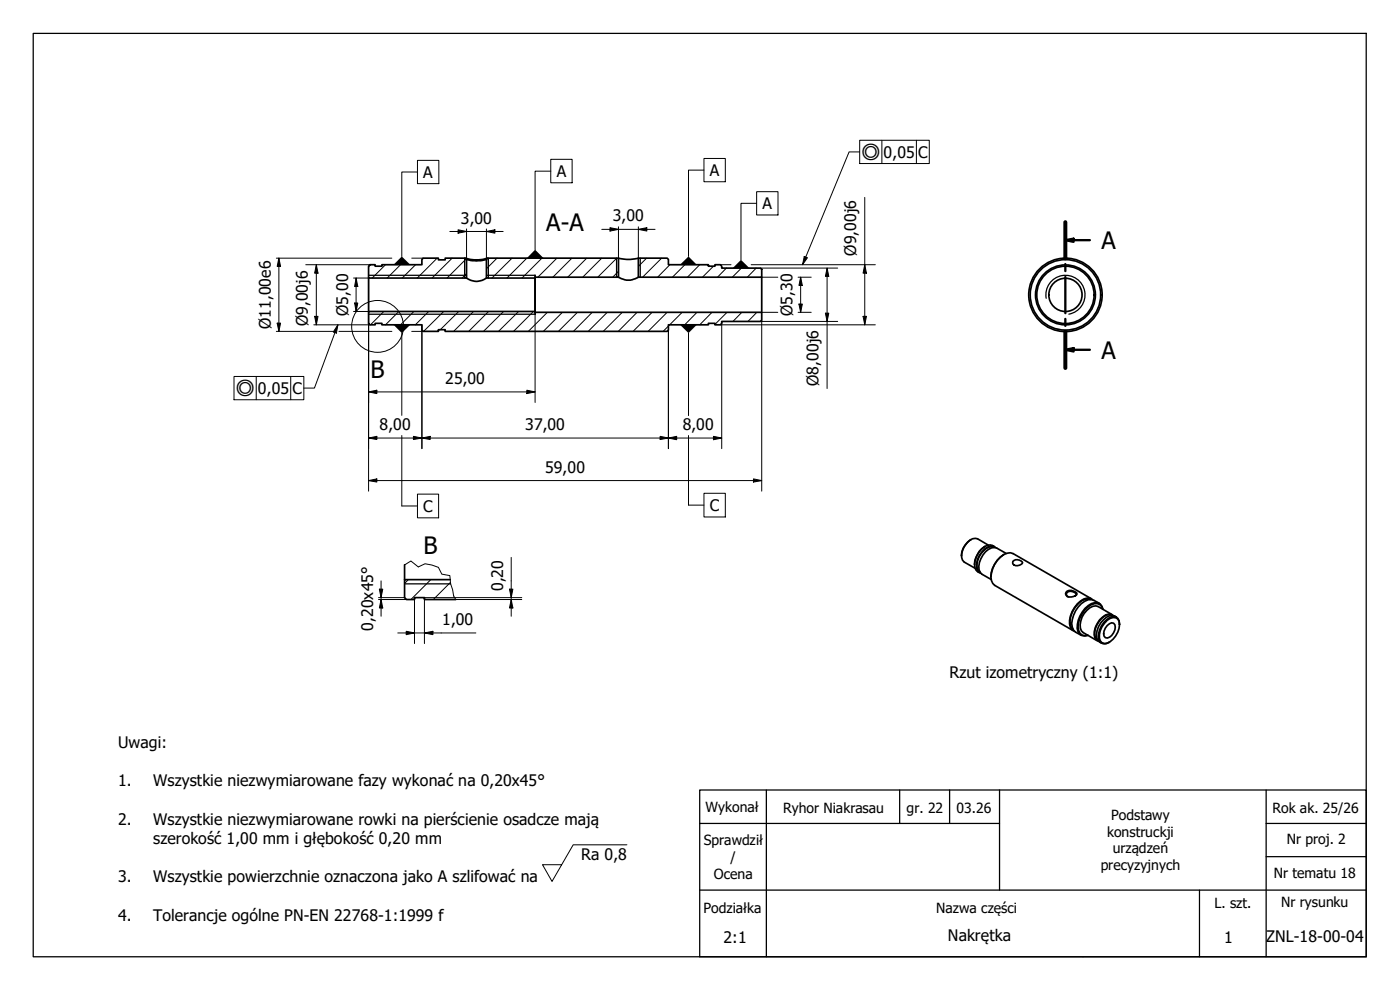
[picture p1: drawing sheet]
<svg xmlns="http://www.w3.org/2000/svg" width="420mm" height="297mm" viewBox="0 0 420 297" stroke-linecap="round" stroke-linejoin="round" font-family="sans-serif">
<!-- layer: Hatch (ISO) -->
<g fill="none" stroke="#000" stroke-width=".3">
<path d="M111.3 79.4l-.7 .7M115.7 79.4l-4 4M120.2 79.4l-4 4M124.7 79.4l-4 4M131.2 77.5l-6 5.9M135.7 77.5l-6 5.9M139.9 77.7l-5.7 5.7M149.2 77.5l-3.2 3.1M153.7 77.5l-6.1 5.9M158.1 77.5l-6 5.9M162.6 77.5l-5.9 5.9M167.1 77.5l-5.7 5.7"/>
<path d="M171.6 77.5l-5.7 5.7M176.1 77.5l-5.7 5.7M180.6 77.5l-5.7 5.7M185.1 77.5l-5.7 5.7M194.1 77.5l-2.5 2.4M198.6 77.5l-5.8 5.7M201 79.4l-3.6 3.8M205.5 79.4l-3.7 3.8M210 79.4l-3.7 3.8M214.1 79.9l-3.3 3.3M110.7 93.5h-.1M115.2 93.5l-4 4"/>
<path d="M119.7 93.5l-4 4M124.2 93.5l-4 4M128.7 93.5l-4 4M133.2 93.5l-6.1 5.9M137.7 93.5l-5.6 5.4M140 82.1l-1.3 1.3M142.1 93.5l-6 5.9M146.6 93.5l-5.9 5.9M151.1 93.5l-6 5.9M155.6 93.5l-6 5.9M160.1 93.5l-6 5.9M164.3 93.7l-5.7 5.7"/>
<path d="M168.8 93.7l-5.7 5.7M173.3 93.7l-5.7 5.7M177.7 93.7l-5.6 5.7M182.2 93.7l-5.7 5.7M185.6 81.4l-1.7 1.8M186.8 93.7l-5.8 5.7M191.2 93.7l-5.7 5.7M195.7 93.7l-5.7 5.7M200.2 93.7l-5.7 5.7M200.6 97.8l-1.6 1.6M204.7 93.7l-3.7 3.8M209.2 93.7l-3.7 3.8"/>
<path d="M213.7 93.7l-3.7 3.8M218 80.4l-2.7 2.8M218.2 93.7l-3.6 3.6M222.5 80.4l-2.7 2.8M222.6 93.7l-2.6 2.7M226.9 80.4l-2.6 2.8M227.1 93.7l-2.6 2.7M122.6 173.9l-1.2 1.2M129.3 173.9l-6 6M135.2 174.7l-5.2 5.2M136.8 179.9h.1"/>
</g>
<!-- layer: Visible (ISO) -->
<g fill="none" stroke="#000" stroke-width=".51">
<path d="M111 79.4h1.6v.5h2v-.5h12v-1.6l.4-.3h4.6v.5h2v-.5h6l.4 .3v5.6h-29.4v-3.5zM139.6 77.5a11.6 11.6 0 0 0 6.8 0M140 77.8a10.2 10.2 0 0 0 6 0M146.4 77.5h39.2v5.7h-25v.2h-14.6v-5.6zM185.6 77.5a11.9 11.9 0 0 0 6 0M191.6 77.5h8.6l.4 .3v1.6h12v.5h2v-.5h1.6l.4 .5v.5h11.6l.4 .4v2.4h-37zM110.6 93.5l118 .2v2.4l-.4 .3h-11.6v.6l-.4 .5h-1.6v-.5h-2v.5h-12v1.5l-.4 .4h-66.6v-.5h-2v.5h-4.6l-.4-.4v-1.5h-12v-.5h-2v.5h-1.6l-.4-.5zM110.6 83.4v10.1M140 83.4a4.9 4.9 0 0 0 6 0M160.6 82.6v11.7M185.6 83.2a5.5 5.5 0 0 0 6 0M228.6 83.2v10.5"/>
<path d="M121.4 169.5v4.4M135.1 173.9h-13.7v5.4l.6 .6h2.4v-.6h3v.6h9.4M291.4 161.9a6 6 0 0 0-2.9 4.9M295.7 163.9a6.7 6.7 0 0 0-3.2 5.6M296.6 163.6l-3.2-1.9a2.85 2.85 0 0 0-3.3 1.3 5.2 5.2 0 0 0-1.2 5.1l.5 .5 3.2 1.9M298.4 164.3a2 2 0 0 0-2.4 .3 5.8 5.8 0 0 0-2.4 6.6l.5 .5M298.4 164a2.69 2.69 0 0 0-3.9 .8 5.8 5.8 0 0 0-1.6 6.2l1 .8M298.8 164.3a2.38 2.38 0 0 0-3.3 .4 6.2 6.2 0 0 0-2.3 6.3l.5 .6 .6 .4M301.3 166.4a8.6 8.6 0 0 0-3.9 6.7M301.9 166l-2.8-1.5a4.3 4.3 0 0 0-4.7 3.1 3.9 3.9 0 0 0 .2 4.7l2.8 1.5M304 168.5a1.92 1.92 0 0 1 2.9 .3 1.93 1.93 0 0 1-2.9 .4zM320.3 177.3a2.5 2.5 0 0 1 2.9 .9 2.22 2.22 0 0 1-3.2 .4l-.2-.4z"/>
<path d="M322.6 178.8l.4-.4a1.83 1.83 0 0 0-3-.3 .82 .82 0 0 0 .7 1M327.3 179.9a3.8 3.8 0 0 0-4.3 1.9 6.2 6.2 0 0 0-1.4 6.5l.5 .7M327.6 179.7l-23.6-13.6a3.5 3.5 0 0 0-3.7 1 8 8 0 0 0-2.7 7.1l.3 .9 .6 .5 23.6 13.6M327.9 179.9a2.75 2.75 0 0 0-3.6 .4 7.9 7.9 0 0 0-3.1 8l.6 .7 .7 .4M329.9 181a3.7 3.7 0 0 0-5.4 .1 8.1 8.1 0 0 0-2.7 7.1l.4 .9 .6 .6 1.6 .8M331 182.8a2.19 2.19 0 0 0-3.7-1.3 8 8 0 0 0-3.6 7.7 1.97 1.97 0 0 0 2.8 1.4M331 182.8a2.22 2.22 0 0 0-3.4-1.7 8 8 0 0 0-4.1 8.4 2.17 2.17 0 0 0 3 1.1M332.3 186.1a2.11 2.11 0 0 1 3.6 .3 5.9 5.9 0 0 1-4.4 6.7 2.06 2.06 0 0 1-1.6-2.7 7 7 0 0 1 2.4-4.3zM332.3 187.7l1.3-.8 .6 .1a2.2 2.2 0 0 1 0 2.9 2.14 2.14 0 0 1-2.5 1.4 2.48 2.48 0 0 1 .6-3.6zM333.7 184.6a2.62 2.62 0 0 0-3.2 1.1 5.4 5.4 0 0 0-1.6 5.9l.5 .5M333.7 184.6h.1M333.8 184.5l-4.2-2.5a2.99 2.99 0 0 0-3.4 1.1 5.8 5.8 0 0 0-1.7 6.2l.6 .5 4.2 2.5"/>
<path d="M334.1 184.7a2.37 2.37 0 0 0-3.2 .5 6.1 6.1 0 0 0-2.3 6.2l.5 .6 .6 .4M335.1 185.2a2.71 2.71 0 0 0-3.9 .8 5.7 5.7 0 0 0-1.8 6.1l1.2 .9M336 187.4a2.05 2.05 0 0 0-1.3-2.4 2.05 2.05 0 0 0-2.5 .9 6.2 6.2 0 0 0-2.3 6.3 1.96 1.96 0 0 0 3.1 .4"/>
<circle cx="319.8" cy="88.5" r="11"/>
<circle cx="319.8" cy="88.5" r="10.6"/>
<circle cx="319.8" cy="88.5" r="9"/>
<circle cx="319.8" cy="88.5" r="8.6"/>
<circle cx="319.8" cy="88.5" r="5"/>
</g>
<!-- layer: Visible Narrow (ISO) -->
<path d="M139.4 77.5v5.9M146.6 77.5v5.9M185 77.5v5.7M192.2 77.5v5.7M110.6 94.3h50M110.6 82.6h29.4M146 82.6h14.6M314 89.5a5.9 5.9 0 0 1 4.7-6.8 5.9 5.9 0 0 1 6.8 4.8 5.9 5.9 0 0 1-4.7 6.8M121.4 175.2h13.9" fill="none" stroke="#000" stroke-width=".38"/>
<!-- layer: Break Line (ISO) -->
<path d="M121.4 169.5l1.9-1.2 2.2 1.8 2.1-1 2 .4 2 .7 1 2.1 2.4 .4 .2 2.4 .6 1.8 .3 1.9 .7 1.1" fill="none" stroke="#000" stroke-width=".3"/>
<!-- layer: Section Line (ISO) -->
<path d="M319.7 72.1l2.5-.5v1zM319.7 66.7v10.8M319.7 79.2v2.1M319.7 72.1h7.4M319.7 83.1v10.9M319.7 95.7v2.1M319.7 99.6v10.8M319.7 105l2.5-.6v1.1zM319.7 105h7.4" fill="none" stroke="#000" stroke-width=".7"/>
<path d="M319.7 66.7v10.8M319.7 99.6v10.8" fill="none" stroke="#000" stroke-width="1.2"/>
<path d="M319.7 72.1l2.5-.5v1zM319.7 105l2.5-.6v1.1z" fill="#000"/>
<!-- layer: Detail Boundary (ISO) -->
<circle cx="113.3" cy="97.9" r="7.8" fill="none" stroke="#000" stroke-width=".3"/>
<!-- layer: Title (ANSI) -->
<path d="M230 237v50.1h-20v-50.1h200v50.1h-30M270 237v10.1M285 237v10.1M300 237v30.1M380 237v50.1h-20M210 247.1h90M380 247.1h30M380 257h30M210 267.1h200M360 267.1v20h-130" fill="none" stroke="#000" stroke-width=".38"/>
<!-- layer: Border (ANSI) -->
<path d="M10 10h400v277.1h-400z" fill="none" stroke="#000" stroke-width=".38"/>
<!-- layer: Dimension (ISO) -->
<g fill="none" stroke="#000" stroke-width=".3">
<path d="M259.5 59.2v38.3M82.9 77.5h34.7M83.7 77.5l.5 2.4h-1zM83.7 77.5v21.9M91.8 79.4h19.2M94.9 79.4l.5 2.6h-1zM94.9 79.4v18.1M123.6 77.5h3.4M135 69.5h16M137.5 68.9l2.5 .6-2.5 .5zM140 68.7v9.1M146 69.5l2.5-.6v1.1z"/>
<path d="M146 68.7v9.1M180.6 68.8h16M183.1 68.3l2.5 .5-2.5 .5zM185.6 68.1v9.4M191.6 68.8l2.5-.5v1zM191.6 68.1v9.4M216.2 79.4h3.2M225.4 79.4h37.3M259.5 79.4l.5 2.6h-1zM82.9 99.4h17M83.2 97h1l-.5 2.4zM94.2 97.5h16.8"/>
<path d="M94.4 94.9h1l-.5 2.6zM101.7 99.4h15.9M106.1 93.5h4.5M106.1 83.4h4.5v64M106.4 90.9h1l-.5 2.6zM106.9 83.4l.5 2.6h-1zM106.9 83.4v10.1M123.6 99.4h3.4M126.6 97.5v37.1M160.6 83.4v37.4M200.6 99v35.6M216.2 97.5h46.5"/>
<path d="M216.6 97v37.6M228.2 96.4h23.2M228.2 80.4h23.2M228.6 83.2h4.8M228.6 93.7h4.8M228.6 96.1v51.3M239.5 83.2h4M239.5 93.7h4M239.8 91.2h1l-.5 2.5zM240.3 83.2l.5 2.4h-1zM240.3 83.2v10.5M247.7 94h1l-.5 2.4z"/>
<path d="M248.2 80.4l.5 2.5h-1zM248.2 80.4v36.2M259 94.9h1l-.5 2.6zM110.6 117.6l2.5-.5v1zM110.6 117.6h50M158.1 117.1l2.5 .5-2.5 .5zM110.6 131.4l2.5-.5v1zM110.6 131.4h106M124.1 130.9l2.5 .5-2.5 .5zM126.6 131.4l2.5-.5v1zM198.1 130.9l2.5 .5-2.5 .5zM200.6 131.4l2.5-.5v1z"/>
<path d="M214.1 130.9l2.5 .5-2.5 .5zM110.6 144.2l2.5-.5v.9zM110.6 144.2h118M226.1 143.7l2.5 .5-2.5 .4zM113.6 179.3h7.8M113.6 179.9h8.4M113.9 176.8h1l-.5 2.5zM114.4 179.9l.5 2.5h-1zM114.4 174.3v10.6M124.4 179.9v13.2M127.4 179.3h29.2M127.4 179.9v13.2"/>
<path d="M136.8 179.9h19.8M152.9 176.8h1l-.5 2.5zM153.4 179.9l.5 2.5h-1zM153.4 167.2v17.7M119.4 189.9h23.4M121.9 189.4l2.5 .5-2.5 .5zM127.4 189.9l2.5-.5v1z"/>
</g>
<g fill="#000">
<path d="M83.7 77.5l.5 2.4h-1zM137.5 68.9l2.5 .6-2.5 .5zM146 69.5l2.5-.6v1.1zM183.1 68.3l2.5 .5-2.5 .5zM191.6 68.8l2.5-.5v1zM83.2 97h1l-.5 2.4zM94.4 94.9h1l-.5 2.6zM94.9 79.4l.5 2.6h-1zM106.4 90.9h1l-.5 2.6zM106.9 83.4l.5 2.6h-1zM239.8 91.2h1l-.5 2.5zM240.3 83.2l.5 2.4h-1z"/>
<path d="M247.7 94h1l-.5 2.4zM248.2 80.4l.5 2.5h-1zM259 94.9h1l-.5 2.6zM259.5 79.4l.5 2.6h-1zM110.6 117.6l2.5-.5v1zM158.1 117.1l2.5 .5-2.5 .5zM110.6 131.4l2.5-.5v1zM124.1 130.9l2.5 .5-2.5 .5zM126.6 131.4l2.5-.5v1zM198.1 130.9l2.5 .5-2.5 .5zM200.6 131.4l2.5-.5v1zM214.1 130.9l2.5 .5-2.5 .5z"/>
<path d="M110.6 144.2l2.5-.5v.9zM226.1 143.7l2.5 .5-2.5 .4zM113.9 176.8h1l-.5 2.5zM152.9 176.8h1l-.5 2.5zM114.4 179.9l.5 2.5h-1zM121.9 189.4l2.5 .5-2.5 .5zM127.4 189.9l2.5-.5v1zM153.4 179.9l.5 2.5h-1z"/>
</g>
<!-- layer: Symbol (ISO) -->
<path d="M120.6 76.9l2.5 2.5h-5zM160.6 74.9l2.5 2.6h-5zM204.1 79.4l2.5-2.5 2.5 2.5zM241.4 76.9l.9 .4-1.4 2.1zM101.4 97.5l-.4 2.4-1-.3zM118.1 97.5h5l-2.5 2.4zM204.1 97.5h5l-2.5 2.4zM222.4 78l2.5 2.4h-5z" fill="#000"/>
<g fill="none" stroke="#000" stroke-width=".3">
<path d="M125.3 51.6h-4.7v25.3M125.3 48.1h6.4v7h-6.4zM165.3 51.4h-4.7v23.5M165.3 47.8h6.4v7h-6.4zM211.3 51h-4.7v25.9M211.3 47.5h6.4v7h-6.4zM227.1 57.5h6.4v7h-6.4zM258 45.6h-3.2l-13.9 33.8M258 42.1h20.9v7h-20.9zM264.7 42.1v7M275 42.1v7M227.1 61h-4.7v17"/>
<path d="M241.4 76.9l.9 .4-1.4 2.1zM101.4 97.5l-.4 2.4-1-.3zM101.4 97.5l-7 18.9h-3.2M120.6 99.9v24.7M206.6 99.9v24.8M70.2 113h21v6.9h-21zM76.9 113v6.9M87.2 113v6.9M120.6 130.7v21.1h4.7M206.6 130.7v20.9h4.7M125.3 148.3h6.3v7.1h-6.3zM211.3 148h6.4v7.1h-6.4z"/>
<path d="M188.2 253.5h-16.2l-6.3 11-2.9-5.1h5.7"/>
</g>
<g font-size="7.2">
<text x="163.9" y="69.3">A-A</text>
<text x="330.6" y="74.7">A</text>
<text x="330.6" y="107.6">A</text>
<text x="111.2" y="113.4">B</text>
<text x="127.1" y="166.3">B</text>
</g>
<g font-size="4.8">
<text x="265.2" y="47.4">0,05</text>
<text x="275.5" y="47.4">C</text>
<text x="127" y="53.3">A</text>
<text x="167.1" y="53.1">A</text>
<text x="213" y="52.8">A</text>
<text x="228.9" y="62.7">A</text>
<text x="138.3" y="67.1">3,00</text>
<text x="184" y="66.4">3,00</text>
<text x="257" y="76.7" transform="rotate(-90 257 76.7)">Ø9,00j6</text>
<text x="104.5" y="94.8" transform="rotate(-90 104.5 94.8)">Ø5,00</text>
<text x="237.9" y="94.8" transform="rotate(-90 237.9 94.8)">Ø5,30</text>
<text x="81.3" y="98.7" transform="rotate(-90 81.3 98.7)">Ø11,00e6</text>
<text x="92.4" y="97.9" transform="rotate(-90 92.4 97.9)">Ø9,00j6</text>
<text x="77.4" y="118.2">0,05</text>
<text x="87.8" y="118.2">C</text>
<text x="133.6" y="115.2">25,00</text>
<text x="245.7" y="115.8" transform="rotate(-90 245.7 115.8)">Ø8,00j6</text>
<text x="113.9" y="129">8,00</text>
<text x="157.6" y="129">37,00</text>
<text x="204.9" y="129">8,00</text>
<text x="163.6" y="141.8">59,00</text>
<text x="127" y="153.5">C</text>
<text x="213" y="153.3">C</text>
<text x="151" y="177.3" transform="rotate(-90 151 177.3)">0,20</text>
<text x="112" y="189.2" transform="rotate(-90 112 189.2)">0,20x45°</text>
<text x="132.7" y="187.5">1,00</text>
<text x="284.9" y="203.4">Rzut izometryczny (1:1)</text>
<text x="35.4" y="224.4">Uwagi:</text>
<text x="35.4" y="235.9">1.</text>
<text x="46" y="235.9">Wszystkie niezwymiarowane fazy wykonać na 0,20x45°</text>
<text x="35.4" y="247.4">2.</text>
<text x="46" y="247.4">Wszystkie niezwymiarowane rowki na pierścienie osadcze mają</text>
<text x="46" y="253.2">szerokość 1,00 mm i głębokość 0,20 mm</text>
<text x="174.4" y="258">Ra 0,8</text>
<text x="35.4" y="264.7">3.</text>
<text x="46" y="264.7">Wszystkie powierzchnie oznaczona jako A szlifować na</text>
<text x="35.4" y="276.2">4.</text>
<text x="46" y="276.2">Tolerancje ogólne PN-EN 22768-1:1999 f</text>
<text x="217.2" y="282.8">2:1</text>
<text x="284.5" y="282.4">Nakrętka</text>
<text x="367.4" y="283">1</text>
<text x="380" y="282.6">ZNL-18-00-04</text>
</g>
<g font-size="4.6">
<text x="258.5" y="48.1">◎</text>
<text x="70.7" y="118.9">◎</text>
</g>
<g font-size="4.2">
<text x="211.8" y="243.8">Wykonał</text>
<text x="235" y="243.8">Ryhor Niakrasau</text>
<text x="272.1" y="243.8">gr. 22</text>
<text x="287.1" y="243.8">03.26</text>
<text x="381.9" y="243.8">Rok ak. 25/26</text>
<text x="332.3" y="251.1">konstruckji</text>
<text x="333.4" y="246">Podstawy</text>
<text x="211.2" y="253.7">Sprawdził</text>
<text x="333.9" y="256.1">urządzeń</text>
<text x="386.2" y="253.1">Nr proj. 2</text>
<text x="214.2" y="263.7">Ocena</text>
<text x="219.3" y="258.7">/</text>
<text x="330.3" y="261.1">precyzyjnych</text>
<text x="382.3" y="263.5">Nr tematu 18</text>
<text x="211.1" y="273.9">Podziałka</text>
<text x="281" y="273.9">Nazwa części</text>
<text x="364.5" y="272.5">L. szt.</text>
<text x="384.5" y="272.2">Nr rysunku</text>
</g>
</svg>
